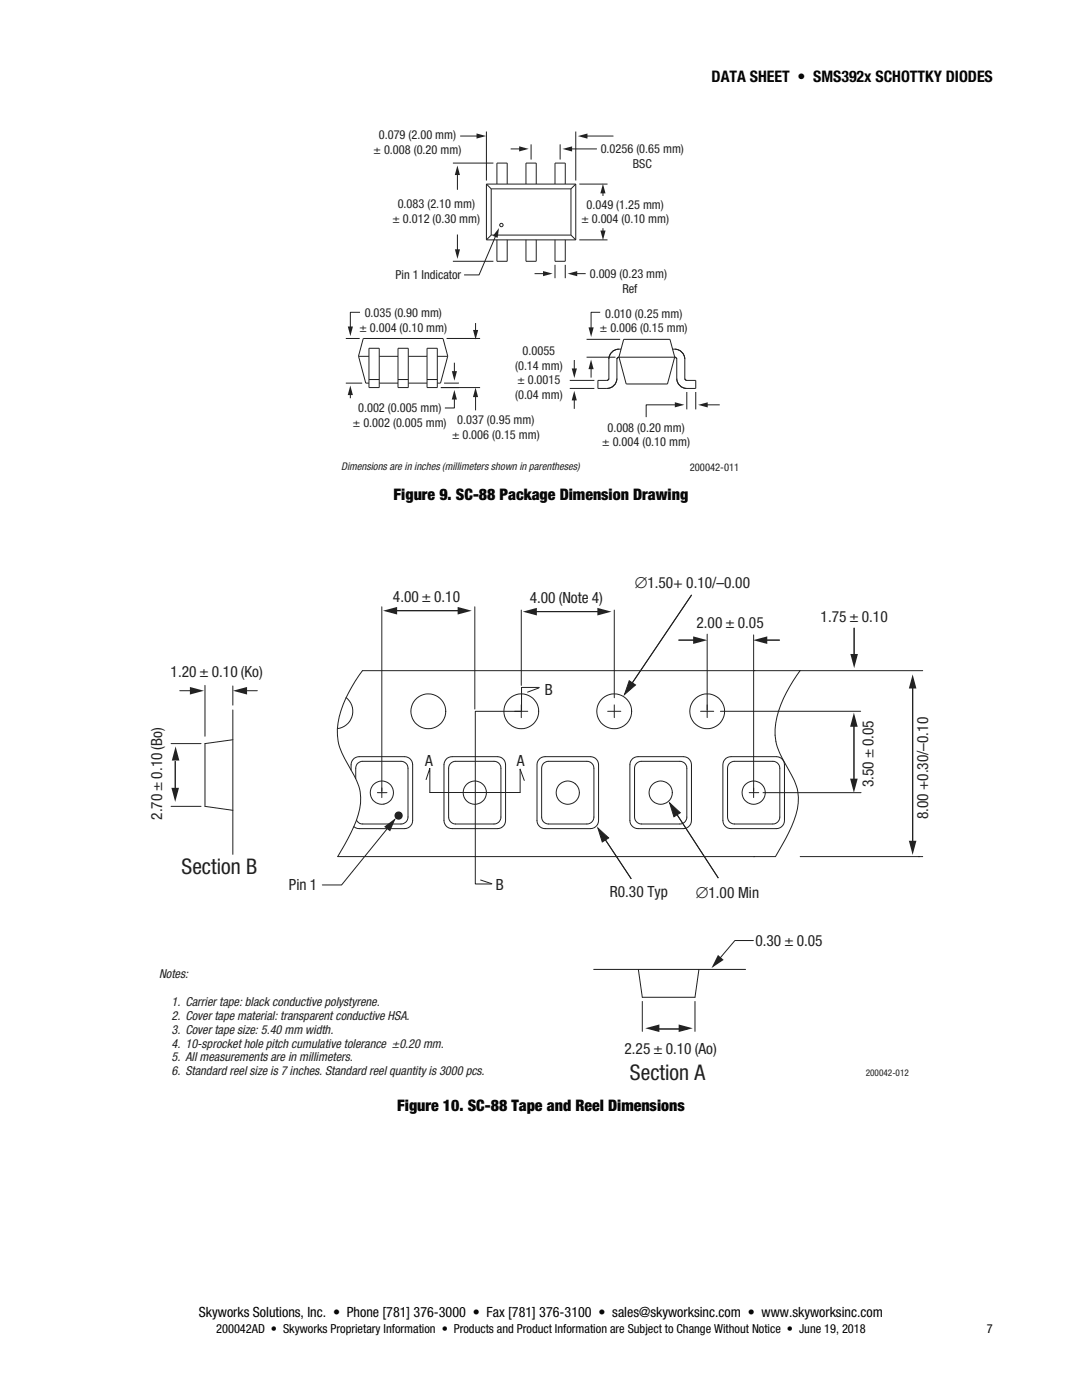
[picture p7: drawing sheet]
<svg xmlns="http://www.w3.org/2000/svg" width="216mm" height="279mm" viewBox="0 0 216 279" stroke-linecap="round" stroke-linejoin="round" font-family="sans-serif">
<path d="M71.8 62.3h-1.9v3.2M72.5 67.6h15.9M75.7 71.1h3.7M75.7 76.5h3.7M137 78.2v3.5M138.8 78.2v3.5" fill="none" stroke="#231f20" stroke-width=".2"/>
<path d="M69.4 65.2h1l-.5 1.9z" fill="#231f20"/>
<path d="M69.9 78.5v1" fill="none" stroke="#231f20" stroke-width=".2"/>
<path d="M69.9 76.9l.5 1.9h-1z" fill="#231f20"/>
<path d="M69 67.6h2.8M69 76.5h3.3M71.5 71.1l1.5 5.4h.6M71.5 71.1h2.1M72.5 67.6l-1 3.5M73.6 69.5h2.1v7.8h-2.1zM73.6 75.7h2.1M88 77.3h7.8M89.1 67.6h6.7M90.7 79.4v2h-1.9" fill="none" stroke="#231f20" stroke-width=".2"/>
<path d="M90.7 77.8l.5 1.9h-1.1z" fill="#231f20"/>
<path d="M90.7 72.4v2" fill="none" stroke="#231f20" stroke-width=".2"/>
<path d="M90.2 74.1h1l-.5 1.9z" fill="#231f20"/>
<path d="M79.4 69.5h2.1v7.8h-2.1zM79.4 75.7h2.1M81.5 76.5h3.7M81.5 71.1h3.7M85.2 69.5h2.1v7.8h-2.1zM85.2 75.7h2.1M87.3 71.1h2.1M88 77.3h3.6M88.4 67.6l1 3.5M88.6 76.5h3M89.3 71.1l-1.4 5.4h-.6M94.9 78.9v3" fill="none" stroke="#231f20" stroke-width=".2"/>
<path d="M94.9 77.3l.5 2h-1z" fill="#231f20"/>
<path d="M94.9 64.5v1.7" fill="none" stroke="#231f20" stroke-width=".2"/>
<path d="M94.4 65.9h1l-.5 1.9z" fill="#231f20"/>
<path d="M101.9 29.7h2" fill="none" stroke="#231f20" stroke-width=".2"/>
<path d="M103.6 29.2l1.9 .5-1.9 .5z" fill="#231f20"/>
<path d="M97.1 36.7h17.8M98 37.7h15.9M97.1 47.9h17.8M98 46.9h15.9M99 47l-3.4 7.9h-3" fill="none" stroke="#231f20" stroke-width=".2"/>
<path d="M99.6 45.5l-.3 2-1-.4z" fill="#231f20"/>
<g fill="none" stroke="#231f20" stroke-width=".2">
<path d="M91.3 34.6v3.3M97.1 26.2v9.8"/>
<circle cx="100" cy="44.9" r=".34"/>
</g>
<path d="M91.3 33l.5 1.9h-1z" fill="#231f20"/>
<path d="M91.3 46.8v3.3" fill="none" stroke="#231f20" stroke-width=".2"/>
<path d="M90.8 49.8h1l-.5 1.9z" fill="#231f20"/>
<path d="M90.4 32.5h8M97.1 36.7l.9 1v9.2l-.9 1zM99.2 36.7v-4.2h2v4.2M116.9 27.2h5.5M90.4 52.1h8M99.2 47.9v4.2h2v-4.2" fill="none" stroke="#231f20" stroke-width=".2"/>
<path d="M115.3 27.2l1.9-.6v1.1z" fill="#231f20"/>
<path d="M114.9 26.2v9.8M120.3 38v1.1" fill="none" stroke="#231f20" stroke-width=".2"/>
<path d="M120.3 36.7l.5 1.9h-1z" fill="#231f20"/>
<path d="M120.3 45.5v.9" fill="none" stroke="#231f20" stroke-width=".2"/>
<path d="M119.8 46h1l-.5 1.9z" fill="#231f20"/>
<path d="M115.6 36.7h5.6M114.8 54.6h2.1M115.6 47.9h5.6" fill="none" stroke="#231f20" stroke-width=".2"/>
<path d="M113.3 54.6l1.9-.5v1z" fill="#231f20"/>
<path d="M106.7 54.6h2" fill="none" stroke="#231f20" stroke-width=".2"/>
<path d="M108.4 54.1l1.9 .5-1.9 .5z" fill="#231f20"/>
<path d="M113.8 29.7h5.3M110.7 52.9v2.6M112.8 52.9v2.6" fill="none" stroke="#231f20" stroke-width=".2"/>
<path d="M112.2 29.7l2-.5v1z" fill="#231f20"/>
<path d="M104.9 36.7v-4.2h2.1v4.2M106 28.8v3M110.7 36.7v-4.2h2.1v4.2M111.8 28.8v3M113.9 37.7l1-1v11.2l-1-1zM104.9 47.9v4.2h2.1v-4.2M110.7 47.9v4.2h2.1v-4.2M114.6 71.8v2.1" fill="none" stroke="#231f20" stroke-width=".2"/>
<path d="M114.1 73.5h1l-.5 1.9z" fill="#231f20"/>
<path d="M113.7 77.5h4.9M113.7 75.9h4.9M117.9 73.3v2.1" fill="none" stroke="#231f20" stroke-width=".2"/>
<path d="M117.9 71.8l.6 1.9h-1.1z" fill="#231f20"/>
<path d="M119.8 62.3h-1.9v3.4" fill="none" stroke="#231f20" stroke-width=".2"/>
<path d="M117.4 65.3h1.1l-.5 1.9z" fill="#231f20"/>
<path d="M91.8 27.2h3.6M117 67.7h6.7M117 71.3h5.8M123.5 71.3h11.1M123.5 71.3l1-3.6h9.2l.9 3.6M123.5 71.3l1.4 5.3h8.3l1.4-5.3M123.9 69.7a2.08 2.08 0 0 0-2.4 2l-.1 4-.3 .2h-1.8v1.6a3.4 3.4 0 0 0 3.2-.6l.5-.8 .1-4.4 .2-.4h.2M134.2 69.7a2.08 2.08 0 0 1 2.4 2l.1 4 .3 .2h1.8v1.6a3.4 3.4 0 0 1-3.2-.6l-.5-.8-.1-4.4-.2-.4h-.2" fill="none" stroke="#231f20" stroke-width=".2"/>
<path d="M95.1 26.6l1.9 .5-1.9 .6z" fill="#231f20"/>
<path d="M140.9 80.8h2.7" fill="none" stroke="#231f20" stroke-width=".2"/>
<path d="M139.3 80.8l1.9-.5v1z" fill="#231f20"/>
<path d="M135 80.8h-6.1v2.4" fill="none" stroke="#231f20" stroke-width=".2"/>
<path d="M134.7 80.3l1.9 .5-1.9 .5z" fill="#231f20"/>
<path d="M114.6 79.6v2" fill="none" stroke="#231f20" stroke-width=".2"/>
<g fill="#231f20">
<path d="M114.6 78l.5 1.9h-1z"/>
<path d="M128.8 205.2l2.8-.7v1.5z"/>
</g>
<path d="M130 205.4h7.1" fill="none" stroke="#231f20" stroke-width=".2"/>
<g fill="#231f20">
<path d="M135.4 204.5l2.8 .7-2.8 .8z"/>
<path d="M104.3 122.1l2.8-.8v1.5z"/>
</g>
<path d="M106.5 122.1h13.3" fill="none" stroke="#231f20" stroke-width=".2"/>
<g fill="#231f20">
<path d="M119.2 121.3l2.8 .8-2.8 .7z"/>
<path d="M170.4 142.2l.7 2.8h-1.5z"/>
</g>
<path d="M170.4 144.3v12.3" fill="none" stroke="#231f20" stroke-width=".2"/>
<g fill="#231f20">
<path d="M169.6 155.4h1.5l-.7 2.8z"/>
<path d="M143.3 190.6l1.1 1-2.4 1.6z"/>
<path d="M182.1 134.6l.8 2.8h-1.5z"/>
</g>
<path d="M182.1 136.3v32.5" fill="none" stroke="#231f20" stroke-width=".2"/>
<g fill="#231f20">
<path d="M181.4 167.8h1.5l-.8 2.8z"/>
<path d="M76.4 121.9l2.8-.8v1.5z"/>
</g>
<path d="M78.6 121.9h13.3" fill="none" stroke="#231f20" stroke-width=".2"/>
<g fill="#231f20">
<path d="M91.3 121.1l2.8 .8-2.8 .7z"/>
<path d="M150.3 127.8l2.8-.8v1.5z"/>
</g>
<path d="M135.4 127.8h3.7M152.1 127.8h3.5" fill="none" stroke="#231f20" stroke-width=".2"/>
<path d="M169.7 130.5h1.5l-.8 2.8z" fill="#231f20"/>
<path d="M170.4 125.3v6.3" fill="none" stroke="#231f20" stroke-width=".2"/>
<g fill="#231f20">
<path d="M138.3 127l2.8 .8-2.8 .7z"/>
<path d="M35 149l.8 2.8h-1.5z"/>
</g>
<path d="M35 151.9v5.8" fill="none" stroke="#231f20" stroke-width=".2"/>
<path d="M34.2 157.2h1.5l-.7 2.8z" fill="#231f20"/>
<path d="M35.9 137.8h3.3M48.8 137.8h2.5" fill="none" stroke="#231f20" stroke-width=".2"/>
<g fill="#231f20">
<path d="M46.5 137.9l2.8-.8v1.5z"/>
<path d="M37.9 137.1l2.8 .8-2.8 .7z"/>
</g>
<path d="M107.5 137.3l-2.2 .8M85 155.6l.8-2.3v4.9h18v-4.7l.8 2.3M95.9 175.6l2.2 .8" fill="none" stroke="#231f20" stroke-width=".2"/>
<path d="M138 118.8l-12.1 17.9z" fill="#231f20"/>
<path d="M138 118.8l-12.1 17.9" fill="none" stroke="#231f20" stroke-width=".2"/>
<path d="M125.6 135.9l1.2 .8-2.2 1.9z" fill="#231f20"/>
<path d="M125.6 135.9l1.2 .8-2.2 1.9z" fill="none" stroke="#231f20" stroke-width=".2"/>
<g fill="#231f20">
<path d="M76.7 165l2.3-1.8-1.2 2.7z"/>
<path d="M134.8 162.2l8.5 13z"/>
</g>
<path d="M134.8 162.2l8.5 13" fill="none" stroke="#231f20" stroke-width=".2"/>
<path d="M133.6 160.2l2.1 2-1.2 .8z" fill="#231f20"/>
<path d="M133.6 160.2l2.1 2-1.2 .8z" fill="none" stroke="#231f20" stroke-width=".2"/>
<path d="M120.5 167.2l5.5 8.2z" fill="#231f20"/>
<path d="M120.5 167.2l5.5 8.2" fill="none" stroke="#231f20" stroke-width=".2"/>
<path d="M119.3 165.3l2.1 1.9-1.2 .8z" fill="#231f20"/>
<g fill="none" stroke="#231f20" stroke-width=".2">
<path d="M40.9 136.8v10.1M46.5 136.9v3.8M69.1 139.2a3.5 3.5 0 0 1 1.2 3.7 3.5 3.5 0 0 1-3 2.5M76.2 121.1v38.1M94.7 121.1v20.4M104 121.8v15M107.6 137.2h-3.5v4.8h-9.3v34.4h3.3M122.6 121.8v17.5M141.1 126.6v16.6M150.4 133.8h.1M150.4 126.7v32.5M159.6 133.8a23.6 23.6 0 0 0-4.9 11.7 11.1 11.1 0 0 0 2 7 15.7 15.7 0 0 1 2.5 5.5 15.1 15.1 0 0 1-2.4 9.3l-2.1 3.7h-87.3l1.4-2.5a18.9 18.9 0 0 0 3.2-9.4 9 9 0 0 0-1.4-4.4l-1.2-2.2a11.7 11.7 0 0 1-.9-11.9l1.7-3.5 2.1-3.3h111.8"/>
<path d="M34.1 148.4h6M46.5 147.6l-5.6 .8v12.5l5.6 .8M46.5 141.7v28.8M70.1 153.7a2.05 2.05 0 0 1 .9-2.5l.7-.2h9a1.59 1.59 0 0 1 1.6 1.6v11.2a1.63 1.63 0 0 1-1.6 1.6h-9l-1.1-.4M71 155.4v-2.4l.3-.6 .8-.4h8.2l.8 .4 .3 .6v10.1l-.3 .8-.5 .4-.6 .1h-7.6a1.32 1.32 0 0 1-1.3-.7M75.3 158.2h1.9M89.2 151.3l1-.3h9.1a1.59 1.59 0 0 1 1.6 1.6v11.2a1.59 1.59 0 0 1-1.6 1.6h-9.1a1.62 1.62 0 0 1-1.6-1.6v-11.2l.2-.7zM90.1 152.2l.8-.3h7.7l.6 .2 .5 .4 .3 .8v9.8l-.2 .6-.4 .4-.8 .3h-7.7l-.6-.1-.5-.4-.3-.8v-9.8l.2-.6zM102.7 142h2.6M104 140.7v2.5M107.8 151.3l1-.3h9a1.59 1.59 0 0 1 1.6 1.6v11.2a1.63 1.63 0 0 1-1.6 1.6h-9a1.62 1.62 0 0 1-1.7-1.6v-11.2a1.63 1.63 0 0 1 .7-1.3zM108.6 152.2l.9-.3h7.6l.6 .2 .5 .3 .3 .9v9.8l-.1 .6-.4 .4-.9 .3h-7.6l-.6-.1-.5-.4-.3-.8v-9.8l.1-.6z"/>
<path d="M121.2 142h2.7M122.6 140.7v2.5M126.3 151.3l1-.3h9.1a1.59 1.59 0 0 1 1.6 1.6v11.2a1.63 1.63 0 0 1-1.6 1.6h-9.1a1.62 1.62 0 0 1-1.6-1.6v-11.2a1.63 1.63 0 0 1 .6-1.3zM127.1 152.2l.9-.3h7.7l.6 .2 .4 .3 .3 .9v9.8l-.1 .6-.4 .4-.8 .3h-7.7l-.6-.1-.5-.4-.3-.8v-9.8l.2-.6zM139.8 142h2.6M141.1 142h.1M143.8 142h27.9M144.9 151.3l1-.3h9a1.59 1.59 0 0 1 1.6 1.6v11.2a1.63 1.63 0 0 1-1.6 1.6h-9a1.62 1.62 0 0 1-1.7-1.6v-11.2a1.63 1.63 0 0 1 .7-1.3zM149.5 158.2h1.9M152.3 158.2h19.5M34.1 160.9h6M78.8 163.5l-10.6 13.1h-3.9"/>
<path d="M119.3 165.3l2.1 1.9-1.2 .8zM150.4 171h.1M154.2 164.4l.9-.3 .4-.4 .1-.6v-9.8l-.3-.9-.5-.3-.6-.2h-7.6l-.9 .3-.4 .5-.1 .6v9.8l.3 .8 .5 .4 .6 .1h7.6M159.7 171h24.4M183.3 171h.1M118.5 193.5h30.3M127.4 193.5l.8 5.5h10.5l.8-5.5M128.2 199.9v5.9M138.7 199.9v5.9M150.3 187.7h-3.7l-4.3 5.1"/>
<circle cx="76.2" cy="158.2" r="2.32"/>
<circle cx="85.5" cy="142" r="3.5"/>
<circle cx="94.7" cy="158.2" r="2.32"/>
<circle cx="104" cy="142" r="3.5"/>
<circle cx="113.3" cy="158.2" r="2.32"/>
<circle cx="122.6" cy="142" r="3.5"/>
<circle cx="131.8" cy="158.2" r="2.32"/>
<circle cx="141.1" cy="142" r="3.5"/>
<circle cx="150.4" cy="158.2" r="2.32"/>
</g>
<circle cx="79.5" cy="162.8" r=".82" fill="#231f20"/>
<g font-size="4.3" fill="#231f20">
<text x="36.2" y="174.4">Section B</text>
<text x="125.7" y="215.6">Section A</text>
</g>
<g font-size="3.2">
<text x="142" y="16.4">DATA SHEET • SMS392x SCHOTTKY DIODES</text>
<text x="78.5" y="99.8">Figure 9. SC-88 Package Dimension Drawing</text>
<text x="79.3" y="221.7">Figure 10. SC-88 Tape and Reel Dimensions</text>
</g>
<g font-size="3.1" fill="#231f20">
<text x="126.7" y="117.4">∅1.50+ 0.10/–0.00</text>
<text x="78.4" y="120.1">4.00 ± 0.10</text>
<text x="105.7" y="120.3">4.00 (Note 4)</text>
<text x="139" y="125.3">2.00 ± 0.05</text>
<text x="163.7" y="124.2">1.75 ± 0.10</text>
<text x="34" y="135">1.20 ± 0.10 (Ko)</text>
<text x="108.7" y="138.6">B</text>
<text x="84.9" y="152.8">A</text>
<text x="103.1" y="153">A</text>
<text x="174.3" y="157.1" transform="rotate(-90 174.3 157.1)">3.50 ± 0.05</text>
<text x="32.4" y="163.6" transform="rotate(-90 32.4 163.6)">2.70 ± 0.10 (Bo)</text>
<text x="185.2" y="163.5" transform="rotate(-90 185.2 163.5)">8.00 +0.30/–0.10</text>
<text x="57.7" y="177.7">Pin 1</text>
<text x="98.9" y="177.6">B</text>
<text x="121.7" y="179">R0.30 Typ</text>
<text x="138.8" y="179.2">∅1.00 Min</text>
<text x="150.7" y="188.7">0.30 ± 0.05</text>
<text x="124.6" y="210.3">2.25 ± 0.10 (Ao)</text>
</g>
<text font-size="2.8" x="39.7" y="262.8">Skyworks Solutions, Inc. • Phone [781] 376-3000 • Fax [781] 376-3100 • sales@skyworksinc.com • www.skyworksinc.com</text>
<g font-size="2.5" fill="#231f20">
<text x="75.6" y="27.7">0.079 (2.00 mm)</text>
<text x="74.6" y="30.7">± 0.008 (0.20 mm)</text>
<text x="119.9" y="30.6">0.0256 (0.65 mm)</text>
<text x="126.3" y="33.6">BSC</text>
<text x="79.4" y="41.5">0.083 (2.10 mm)</text>
<text x="117" y="41.6">0.049 (1.25 mm)</text>
<text x="78.3" y="44.4">± 0.012 (0.30 mm)</text>
<text x="116" y="44.6">± 0.004 (0.10 mm)</text>
<text x="78.9" y="55.7">Pin 1 Indicator</text>
<text x="117.7" y="55.5">0.009 (0.23 mm)</text>
<text x="124.2" y="58.4">Ref</text>
<text x="72.8" y="63.3">0.035 (0.90 mm)</text>
<text x="120.7" y="63.4">0.010 (0.25 mm)</text>
<text x="71.7" y="66.2">± 0.004 (0.10 mm)</text>
<text x="104.3" y="70.8">0.0055</text>
<text x="119.7" y="66.3">± 0.006 (0.15 mm)</text>
<text x="102.8" y="73.8">(0.14 mm)</text>
<text x="103.2" y="76.7">± 0.0015</text>
<text x="71.5" y="82.3">0.002 (0.005 mm)</text>
<text x="102.8" y="79.7">(0.04 mm)</text>
<text x="70.4" y="85.3">± 0.002 (0.005 mm)</text>
<text x="90.2" y="87.6">± 0.006 (0.15 mm)</text>
<text x="91.2" y="84.7">0.037 (0.95 mm)</text>
<text x="120.2" y="89.1">± 0.004 (0.10 mm)</text>
<text x="121.2" y="86.1">0.008 (0.20 mm)</text>
<text x="31.7" y="195.2">Notes:</text>
<text x="34.2" y="200.8">1. Carrier tape: black conductive polystyrene.</text>
<text x="34.2" y="203.5">2. Cover tape material: transparent conductive HSA.</text>
<text x="34.2" y="206.3">3. Cover tape size: 5.40 mm width.</text>
<text x="34.2" y="209.1">4. 10-sprocket hole pitch cumulative tolerance ±0.20 mm.</text>
<text x="34.2" y="211.8">5. All measurements are in millimeters.</text>
<text x="34.2" y="214.6">6. Standard reel size is 7 inches. Standard reel quantity is 3000 pcs.</text>
</g>
<g font-size="2.5">
<text x="43.1" y="266.1">200042AD • Skyworks Proprietary Information • Products and Product Information are Subject to Change Without Notice • June 19, 2018</text>
<text x="196.9" y="266.1">7</text>
</g>
<g font-size="2.1" fill="#231f20">
<text x="68.1" y="93.9">Dimensions are in inches (millimeters shown in parentheses)</text>
<text x="137.6" y="94.1">200042-011</text>
</g>
<text font-size="1.8" fill="#201d1e" x="172.8" y="214.8">200042-012</text>
</svg>
